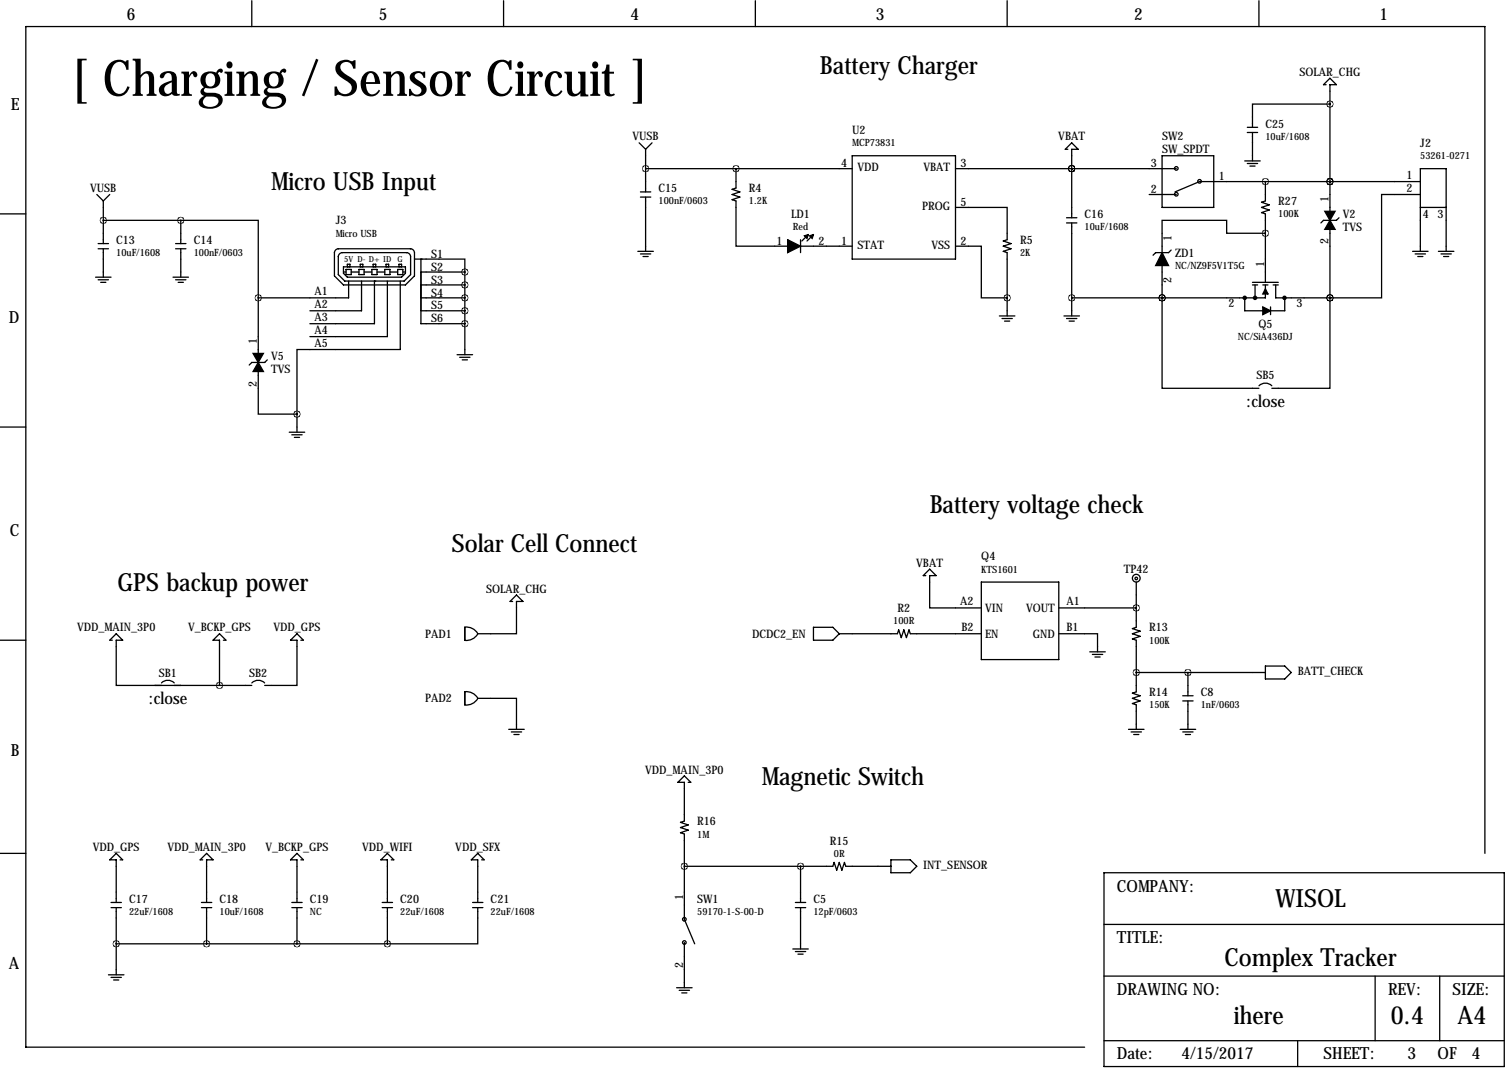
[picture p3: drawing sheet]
<svg xmlns="http://www.w3.org/2000/svg" width="297mm" height="211mm" viewBox="0 0 297 211" stroke-linecap="round" stroke-linejoin="round" font-family="sans-serif">
<g fill="none" stroke="#000" stroke-width=".25">
<path d="M49.5 .1v5.1M99.1 .1v5.1M148.6 .1v5.1M198.1 .1v5.1M247.6 .1v5.1M260.9 16.7h-.6l1.3-1.3 1.3 1.3h-1.3v24.8M19 38.2l1.3 1.3M20.3 39.5v8.4M21.6 38.2l-1.3 1.3M125.7 28.1l1.3 1.3M126 37.7h2M126 38.7h2"/>
<path d="M127 29.4v8.3M127 38.7v10.7M127 33.2h40.6M128.3 28.1l-1.3 1.3M144.8 33.2v3.8l-.8 .2 1.5 .5-1.5 .5 1.5 .5-1.5 .6 .8 .2v8.9h10.1M167.6 30.6h20.4v20.3h-20.4zM188 33.2h43.4M210.1 29.4h-.6l1.3-1.3 1.3 1.3h-1.3v13.4M210.8 33.2h.1M226.1 38.2h5.3M228.6 30.6h10.2v10.2h-10.2zM244.9 31.6h3"/>
<path d="M245.4 25h2M245.4 26h2M245.4 32.1h2M245.9 32.7h1M246.4 26v5.6M248.9 35.7v3.8l-.7 .3 1.5 .5-1.5 .5 1.5 .5-1.5 .5 .7 .3v13.4M261.6 35.7h.1M261.6 20.5h-15.2v4.5M279.4 38.2h-7.6v20.4h-10.2M279.4 35.7h-43.4l-4.9 2M0 42.1h5.1M18.8 54.5h3"/>
<path d="M19.3 47.9h2M19.3 48.9h2M19.3 55h2M19.8 55.5h1M20.3 48.9v5.6M20.3 43.3h15.3M34 54.5h3.1M34.5 47.9h2.1M34.5 48.9h2.1M34.5 55h2.1M35.1 55.5h1M35.6 43.3h15.2v15.3"/>
<path d="M35.6 43.3v4.6M35.6 48.9v5.6M50.8 58.6v10.9M66.5 48.9h14.2a.81 .81 0 0 1 .8 .8M66.6 48.9a.81 .81 0 0 0-.8 .8v4.5l1.8 1.8h12.2l1.7-1.8v-4.5M67.6 52.5h12.2v1.2l-.8 .8h-10.7l-.7-.8zM67.6 53.5h.5M68.1 53h1v1h-1zM68.3 52.5v-.5h.5v.5M68.6 55.3v3.3h-17.8M69.1 53.5h1.5M70.6 53h1v1h-1z"/>
<path d="M70.9 52.5v-.5h.5v.5M71.1 55.3v5.8h-10.1M71.6 53.5h1.6M73.2 53h1v1h-1zM73.4 52.5v-.5h.5v.5M73.7 55.3v8.3h-12.7M74.2 53.5h1.5M75.7 53h1v1h-1zM75.9 52.5v-.5h.6v.5M76.2 55.3v10.9h-15.2M76.7 53.5h1.5M78.2 53h1v1h-1z"/>
<path d="M78.5 52.5v-.5h.5v.5M78.7 55.3v13.4h-20.3v12.7M79.2 53.5h.6M80 49.7h-12.7a.81 .81 0 0 0-.8 .8v3.5l1.3 1.3h11.7l1.3-1.3v-3.6a.82 .82 0 0 0-.8-.7M81.5 50.9h9.9v2.6M82.8 58.6h8.6M82.8 56h8.6M82.8 53.5h8.6M82.8 50.9v12.7h8.6M91.4 53.5v16.2M125.5 49.4h3M126 49.9h2"/>
<path d="M126.5 50.4h1M157.5 47.1v2.6M157.5 48.4h10.1M159 46.1l-1.3 1.3M160 46.1l-1.3 1.3M188 40.8h10.1v6.3l-.7 .3 1.5 .5-1.5 .5 1.5 .5-1.5 .5 .7 .3v12.4M188 48.4h5v10.2h5.1M209.8 42.8h2M209.8 43.8h2M210.8 58.6h17.8M210.8 43.8v18.3M228.6 58.6v17.7h19"/>
<path d="M228.6 58.6h.1M228.6 52.2v6.4M230.4 49.2l-.5 .5h-2.6l-.5 .5M244.9 58.6v2.5h7.8v-2.5M246.4 56h1M246.4 55.5h5.1M246.9 56v2.6M248.4 56h1M248.9 45.9h-7.6v-2.6h-12.7v6.4M248.9 56v2.6h-20.3M250.4 56h1.1M251 56v2.6h10.6"/>
<path d="M261.6 58.6h.1M261.6 58.6v17.7h-11.4M261.6 45.1v13.5M263.4 42.8l-.5 .5h-2.6l-.5 .5M277.9 49.4h3M278.4 49.9h2M278.9 50.4h1M279.4 49.4v-16.2h5.1v16.2M279.4 40.8h5.1M283 49.4h3M283.5 49.9h2M284 50.4h1"/>
<path d="M50.8 73v8.4h7.6M52.6 70.8l-.5 .5h-2.6l-.5 .5M82.8 61.1h8.6M89.9 69.7h3.1M90.4 70.2h2.1M90.9 70.8h1M196.6 62.1h3M197.1 62.6h2M197.6 63.1h1M209.3 62.1h3M209.8 62.6h2M210.3 63.1h1"/>
<path d="M247.7 75.8a1.78 1.78 0 0 1 2.5 0M249.9 60.3v1.6M0 84h5.1M56.9 85h3M57.4 85.5h2M57.9 86h1M58.4 81.4v3.6M100.8 118.3h-.5l1.3-1.3 1.3 1.3h-1.3v6.3h-7.6a2.59 2.59 0 0 1-2.6 1.3M182.1 113.2h-.5l1.3-1.3 1.2 1.3h-1.2v6.3h10.1M193 114.4h15.3v15.3h-15.3zM208.3 119.5h15.2M223.5 114.4v8.9l-.7 .3 1.5 .5-1.5 .5 1.5 .5-1.5 .5 .7 .3v10.1l-.7 .3 1.5 .5-1.5 .5 1.5 .5-1.5 .5 .7 .3v4.8"/>
<path d="M0 125.9h5.1M22.1 125.9h-.5l1.3-1.3 1.2 1.3h-1.2v8.9h26.6M31.8 134.3a1.78 1.78 0 0 1 2.5 0M43.9 125.9h.5l-1.2-1.3-1.3 1.3h1.3v8.9M49.5 134.3a1.78 1.78 0 0 1 2.6 0M59.2 125.9h.5l-1.3-1.3-1.3 1.3h1.3v8.9h-6.3M91.4 123.3a2.59 2.59 0 0 1 2.6 1.3M91.4 136a2.59 2.59 0 0 1 2.6 1.3M91.4 136v2.6a2.59 2.59 0 0 0 2.6-1.3M91.4 123.3v2.6M94 137.3h7.6v6.1M160 123.3h3.8l1.3 1.3-1.3 1.3h-3.8z"/>
<path d="M165.1 124.6h11.4l.3-.8 .5 1.6 .5-1.6 .5 1.6 .5-1.6 .3 .8h13.9M208.3 124.6h7.6v3.6M214.4 128.2h3M214.9 128.7h2M215.4 129.2h1M223.5 132.2h25.4M232.7 136.8h2M232.7 137.8h2M233.7 132.2v4.6M233.7 137.8v5.6M248.9 131h3.8l1.3 1.2-1.3 1.3h-3.8zM100.1 143.4h3"/>
<path d="M100.6 143.9h2M101.1 144.4h1M135.4 153.8h.5l-1.3-1.3-1.3 1.3h1.3v7.6l-.7 .3 1.5 .5-1.5 .5 1.5 .5-1.5 .5 .7 .3v16.7l2.1 4.9M222 143.4h3M222.5 143.9h2M223 144.4h1M232.2 143.4h3M232.7 143.9h2M233.2 144.4h1M0 167.8h5.1M21.8 177.4h2.1M21.8 178.4h2.1"/>
<path d="M22.9 178.4v13.3M23.6 169.1h.5l-1.2-1.3-1.3 1.3h1.3v8.3M39.6 177.4h2.1M39.6 178.4h2.1M39.9 169.1h-.5l1.2-1.3 1.3 1.3h-1.3v8.3M40.6 178.4v7.2M57.4 177.4h2M57.4 178.4h2M58.4 178.4v7.2M59.2 169.1h.5l-1.3-1.3-1.3 1.3h1.3v8.3M75.2 177.4h2M75.2 178.4h2"/>
<path d="M76.2 178.4v7.2M77 169.1h.5l-1.3-1.3-1.3 1.3h1.3v8.3M93 177.4h2M93 178.4h2M94 178.4v7.2h-17.8M94.7 169.1h.5l-1.2-1.3-1.3 1.3h1.3v8.3M134.6 170.3h29.2l.3-.7 .5 1.5 .5-1.5 .5 1.5 .5-1.5 .3 .7h8.9M156.5 177.4h2M156.5 178.4h2M157.5 170.3v7.1M157.5 178.4v8.2M175.3 169.1h3.8l1.2 1.2-1.2 1.3h-3.8z"/>
<path d="M217.2 171.6h78.7v38.1h-78.7zM292.1 167.8v-162.6h-287v200.7h208.3M21.3 191.7h3.1M21.8 192.2h2.1M22.4 192.7h1M22.9 185.6h53.3M133.1 194.2h3M133.6 194.7h2M134.1 195.2h1M134.6 185.3v8.9M156 186.6h3M156.5 187.1h2"/>
<path d="M157 187.6h1M217.2 191.9h78.7M217.2 181.8h78.7M270.5 191.9v12.7M283.2 191.9v12.7M217.2 204.6h78.7M255.3 204.6v5.1"/>
<circle cx="231.4" cy="38.2" r=".36"/>
<circle cx="231.4" cy="33.1" r=".36"/>
<circle cx="236" cy="35.7" r=".36"/>
<circle cx="223.5" cy="113.7" r=".76"/>
<circle cx="223.5" cy="113.7" r=".25"/>
<circle cx="134.6" cy="180.7" r=".36"/>
<circle cx="134.6" cy="185.3" r=".36"/>
</g>
<path d="M154.9 47.1l2.6 1.3-2.6 1.3zM158.2 46.4l.8-.3-.3 .8zM159.3 46.4l.7-.3-.2 .8zM228.6 49.7l1.3 2.5h-2.6zM248.9 56.8l.5 1h-1zM260.6 41.5h2l-1 1.8zM261.6 43.3l1 1.8h-2zM49.8 69.5h2l-1 1.8zM50.8 71.3l1 1.7h-2zM248.4 60.3l1.5 .8-1.5 .8z" fill="#000" stroke="#000" stroke-width=".25"/>
<g fill="none" stroke="#000" stroke-width=".38">
<circle cx="244.9" cy="58.6" r=".25"/>
<circle cx="246.9" cy="58.6" r=".25"/>
<circle cx="252.7" cy="58.6" r=".25"/>
</g>
<path d="M91.4 53.5a.05 .05 0 0 0 .1 0 .05 .05 0 0 0-.1 0zM91.4 56a.05 .05 0 0 0 .1 0 .05 .05 0 0 0-.1 0zM91.4 58.6a.05 .05 0 0 0 .1 0 .05 .05 0 0 0-.1 0zM91.4 61.1a.05 .05 0 0 0 .1 0 .05 .05 0 0 0-.1 0zM91.4 63.6a.05 .05 0 0 0 .1 0 .05 .05 0 0 0-.1 0zM58.4 81.4a.05 .05 0 0 0 .1 0 .05 .05 0 0 0-.1 0zM20.3 43.3a.05 .05 0 0 0 .1 0 .05 .05 0 0 0-.1 0zM35.5 43.3a.05 .05 0 0 0 .1 0 .05 .05 0 0 0-.1 0zM144.7 33.2a.05 .05 0 0 0 .1 0 .05 .05 0 0 0-.1 0zM198.1 58.6a.05 .05 0 0 0 .1 0 .05 .05 0 0 0-.1 0zM210.8 33.2a.05 .05 0 0 0 .1 0 .05 .05 0 0 0-.1 0zM223.5 132.2a.05 .05 0 0 0 .1 0 .05 .05 0 0 0-.1 0zM134.6 170.3a.05 .05 0 0 0 .1 0 .05 .05 0 0 0-.1 0zM157.4 170.3a.05 .05 0 0 0 .1 0 .05 .05 0 0 0-.1 0zM43.1 134.8a.05 .05 0 0 0 .1 0 .05 .05 0 0 0-.1 0zM233.6 132.2a.05 .05 0 0 0 .1 0 .05 .05 0 0 0-.1 0zM223.5 119.5a.05 .05 0 0 0 .1 0 .05 .05 0 0 0-.1 0zM40.6 185.6a.05 .05 0 0 0 .1 0 .05 .05 0 0 0-.1 0zM58.4 185.6a.05 .05 0 0 0 .1 0 .05 .05 0 0 0-.1 0zM22.8 185.6a.05 .05 0 0 0 .1 0 .05 .05 0 0 0-.1 0zM248.9 35.7a.05 .05 0 0 0 .1 0 .05 .05 0 0 0-.1 0zM261.6 35.7a.05 .05 0 0 0 .1 0 .05 .05 0 0 0-.1 0zM261.6 35.7a.05 .05 0 0 0 .1 0 .05 .05 0 0 0-.1 0zM210.8 58.6a.05 .05 0 0 0 .1 0 .05 .05 0 0 0-.1 0zM261.6 20.5a.05 .05 0 0 0 .1 0 .05 .05 0 0 0-.1 0zM248.9 45.9a.05 .05 0 0 0 .1 0 .05 .05 0 0 0-.1 0zM261.6 58.6a.05 .05 0 0 0 .1 0 .05 .05 0 0 0-.1 0zM261.6 58.6a.05 .05 0 0 0 .1 0 .05 .05 0 0 0-.1 0zM210.8 33.2a.05 .05 0 0 0 .1 0 .05 .05 0 0 0-.1 0z" fill="#000" stroke="#000" stroke-width="1.3"/>
<text font-size="9.9" x="14" y="18.8">[ Charging / Sensor Circuit ]</text>
<g font-size="4.9">
<text x="161.3" y="14.6">Battery Charger</text>
<text x="53.3" y="37.4">Micro USB Input</text>
<text x="182.9" y="100.9">Battery voltage check</text>
<text x="88.9" y="108.5">Solar Cell Connect</text>
<text x="23.1" y="116.2">GPS backup power</text>
<text x="149.9" y="154.3">Magnetic Switch</text>
<text x="250.9" y="178.4">WISOL</text>
<text x="240.9" y="189.8">Complex Tracker</text>
<text x="242.7" y="201.3">ihere</text>
<text x="273.6" y="201.3">0.4</text>
<text x="286.7" y="201.3">A4</text>
</g>
<g font-size="3.3">
<text x="25" y="3.8">6</text>
<text x="74.5" y="3.8">5</text>
<text x="124" y="3.8">4</text>
<text x="172.3" y="3.8">3</text>
<text x="223.1" y="3.8">2</text>
<text x="271.3" y="3.8">1</text>
<text x="2.1" y="21.6">E</text>
<text x="1.7" y="63.5">D</text>
<text x="245" y="80">:close</text>
<text x="1.9" y="105.4">C</text>
<text x="29.1" y="138.5">:close</text>
<text x="2.1" y="148.6">B</text>
<text x="219.7" y="175.3">COMPANY:</text>
<text x="219.7" y="185.4">TITLE:</text>
<text x="1.7" y="190.5">A</text>
<text x="219.7" y="195.6">DRAWING NO:</text>
<text x="273.1" y="195.6">REV:</text>
<text x="285.8" y="195.6">SIZE:</text>
<text x="219.7" y="208.3">Date:</text>
<text x="232.4" y="208.3">4/15/2017</text>
<text x="260.4" y="208.3">SHEET:</text>
<text x="276.9" y="208.3">3</text>
<text x="282.8" y="208.3">OF</text>
<text x="289.6" y="208.3">4</text>
</g>
<g font-size="2.3">
<text x="255.6" y="14.9">SOLAR_CHG</text>
<text x="124.4" y="27.6">VUSB</text>
<text x="167.6" y="26.3">U2</text>
<text x="208.2" y="27.6">VBAT</text>
<text x="228.6" y="27.6">SW2</text>
<text x="248.9" y="25.1">C25</text>
<text x="279.4" y="28.9">J2</text>
<text x="165.4" y="32.9">4</text>
<text x="168.7" y="33.7">VDD</text>
<text x="181.7" y="33.7">VBAT</text>
<text x="189" y="32.9">3</text>
<text x="226.4" y="32.9">3</text>
<text x="228.6" y="30.2">SW_SPDT</text>
<text x="239.8" y="35.4">1</text>
<text x="276.7" y="35.2">1</text>
<text x="17.8" y="37.8">VUSB</text>
<text x="129.5" y="37.8">C15</text>
<text x="147.3" y="37.8">R4</text>
<text x="181.4" y="41.3">PROG</text>
<text x="189" y="40.5">5</text>
<text x="226.4" y="38">2</text>
<text x="251.5" y="40.3">R27</text>
<text x="261.4" y="39.8" transform="rotate(-90 261.4 39.8)">1</text>
<text x="276.7" y="37.7">2</text>
<text x="22.9" y="47.9">C13</text>
<text x="38.1" y="47.9">C14</text>
<text x="66" y="44.1">J3</text>
<text x="155.6" y="42.9">LD1</text>
<text x="200.7" y="47.9">R5</text>
<text x="213.4" y="42.9">C16</text>
<text x="230.5" y="47.4" transform="rotate(-90 230.5 47.4)">1</text>
<text x="264.2" y="42.9">V2</text>
<text x="264.2" y="45.4">TVS</text>
<text x="279.9" y="42.9">4</text>
<text x="282.8" y="42.9">3</text>
<text x="84.8" y="50.7">S1</text>
<text x="84.8" y="53.2">S2</text>
<text x="152.7" y="48.1">1</text>
<text x="161" y="48.1">2</text>
<text x="165.4" y="48.1">1</text>
<text x="168.7" y="49">STAT</text>
<text x="183.3" y="49">VSS</text>
<text x="189" y="48.1">2</text>
<text x="231.1" y="50.5">ZD1</text>
<text x="248.7" y="52.5" transform="rotate(-90 248.7 52.5)">1</text>
<text x="261.4" y="48.1" transform="rotate(-90 261.4 48.1)">2</text>
<text x="61.9" y="58.1">A1</text>
<text x="84.8" y="58.3">S4</text>
<text x="84.8" y="55.8">S3</text>
<text x="230.5" y="55.7" transform="rotate(-90 230.5 55.7)">2</text>
<text x="61.9" y="60.6">A2</text>
<text x="61.9" y="63.1">A3</text>
<text x="61.9" y="65.7">A4</text>
<text x="84.8" y="60.8">S5</text>
<text x="84.8" y="63.4">S6</text>
<text x="241.6" y="60.4">2</text>
<text x="247.5" y="64.4">Q5</text>
<text x="255" y="60.4">3</text>
<text x="50.5" y="67.7" transform="rotate(-90 50.5 67.7)">1</text>
<text x="53.3" y="70.8">V5</text>
<text x="61.9" y="68.2">A5</text>
<text x="50.5" y="76" transform="rotate(-90 50.5 76)">2</text>
<text x="53.3" y="73.3">TVS</text>
<text x="247.1" y="74.6">SB5</text>
<text x="180.2" y="111.4">VBAT</text>
<text x="193" y="110.2">Q4</text>
<text x="221.1" y="112.7">TP42</text>
<text x="95.6" y="116.5">SOLAR_CHG</text>
<text x="188.9" y="119">A2</text>
<text x="209.8" y="119">A1</text>
<text x="15.2" y="124.1">VDD_MAIN_3P0</text>
<text x="37" y="124.1">V_BCKP_GPS</text>
<text x="53.8" y="124.1">VDD_GPS</text>
<text x="83.6" y="125.4">PAD1</text>
<text x="148" y="125.4">DCDC2_EN</text>
<text x="176.5" y="120.3">R2</text>
<text x="189.1" y="124.1">B2</text>
<text x="193.8" y="125.4">EN</text>
<text x="193.8" y="120.3">VIN</text>
<text x="201.9" y="120.3">VOUT</text>
<text x="203.2" y="125.4">GND</text>
<text x="209.8" y="124.1">B1</text>
<text x="226.1" y="124.1">R13</text>
<text x="31.2" y="133">SB1</text>
<text x="49" y="133">SB2</text>
<text x="226.1" y="136.8">R14</text>
<text x="236.2" y="136.8">C8</text>
<text x="255.3" y="132.8">BATT_CHECK</text>
<text x="83.6" y="138.1">PAD2</text>
<text x="126.9" y="152.1">VDD_MAIN_3P0</text>
<text x="18.2" y="167.3">VDD_GPS</text>
<text x="32.9" y="167.3">VDD_MAIN_3P0</text>
<text x="52.2" y="167.3">V_BCKP_GPS</text>
<text x="71.3" y="167.3">VDD_WIFI</text>
<text x="89.6" y="167.3">VDD_SFX</text>
<text x="137.2" y="162.2">R16</text>
<text x="163.3" y="166">R15</text>
<text x="181.6" y="170.9">INT_SENSOR</text>
<text x="25.4" y="177.5">C17</text>
<text x="43.2" y="177.5">C18</text>
<text x="61" y="177.5">C19</text>
<text x="78.7" y="177.5">C20</text>
<text x="96.5" y="177.5">C21</text>
<text x="134.4" y="176.9" transform="rotate(-90 134.4 176.9)">1</text>
<text x="137.2" y="177.5">SW1</text>
<text x="160" y="177.5">C5</text>
<text x="134.4" y="190.3" transform="rotate(-90 134.4 190.3)">2</text>
</g>
<g font-size="2">
<text x="167.6" y="28.8">MCP73831</text>
<text x="248.9" y="27.5">10uF/1608</text>
<text x="279.4" y="31.3">53261-0271</text>
<text x="129.5" y="40.2">100nF/0603</text>
<text x="147.3" y="40.2">1.2K</text>
<text x="66" y="46.6">Micro USB</text>
<text x="156" y="45.3">Red</text>
<text x="213.4" y="45.3">10uF/1608</text>
<text x="251.5" y="42.7">100K</text>
<text x="22.9" y="50.4">10uF/1608</text>
<text x="38.1" y="50.4">100nF/0603</text>
<text x="200.7" y="50.4">2K</text>
<text x="231.1" y="52.9">NC/NZ9F5V1T5G</text>
<text x="243.5" y="66.9">NC/SiA436DJ</text>
<text x="193" y="112.6">KTS1601</text>
<text x="175.7" y="122.8">100R</text>
<text x="226.1" y="126.6">100K</text>
<text x="226.1" y="139.3">150K</text>
<text x="236.2" y="139.3">1nF/0603</text>
<text x="137.2" y="164.7">1M</text>
<text x="164" y="168.5">0R</text>
<text x="25.4" y="179.9">22uF/1608</text>
<text x="43.2" y="179.9">10uF/1608</text>
<text x="61" y="179.9">NC</text>
<text x="78.7" y="179.9">22uF/1608</text>
<text x="96.5" y="179.9">22uF/1608</text>
<text x="137.2" y="179.9">59170-1-S-00-D</text>
<text x="160" y="179.9">12pF/0603</text>
</g>
<g font-size="1.6">
<text x="67.7" y="51.5">5V D- D+ ID</text>
<text x="78.2" y="51.5">G</text>
</g>
</svg>
